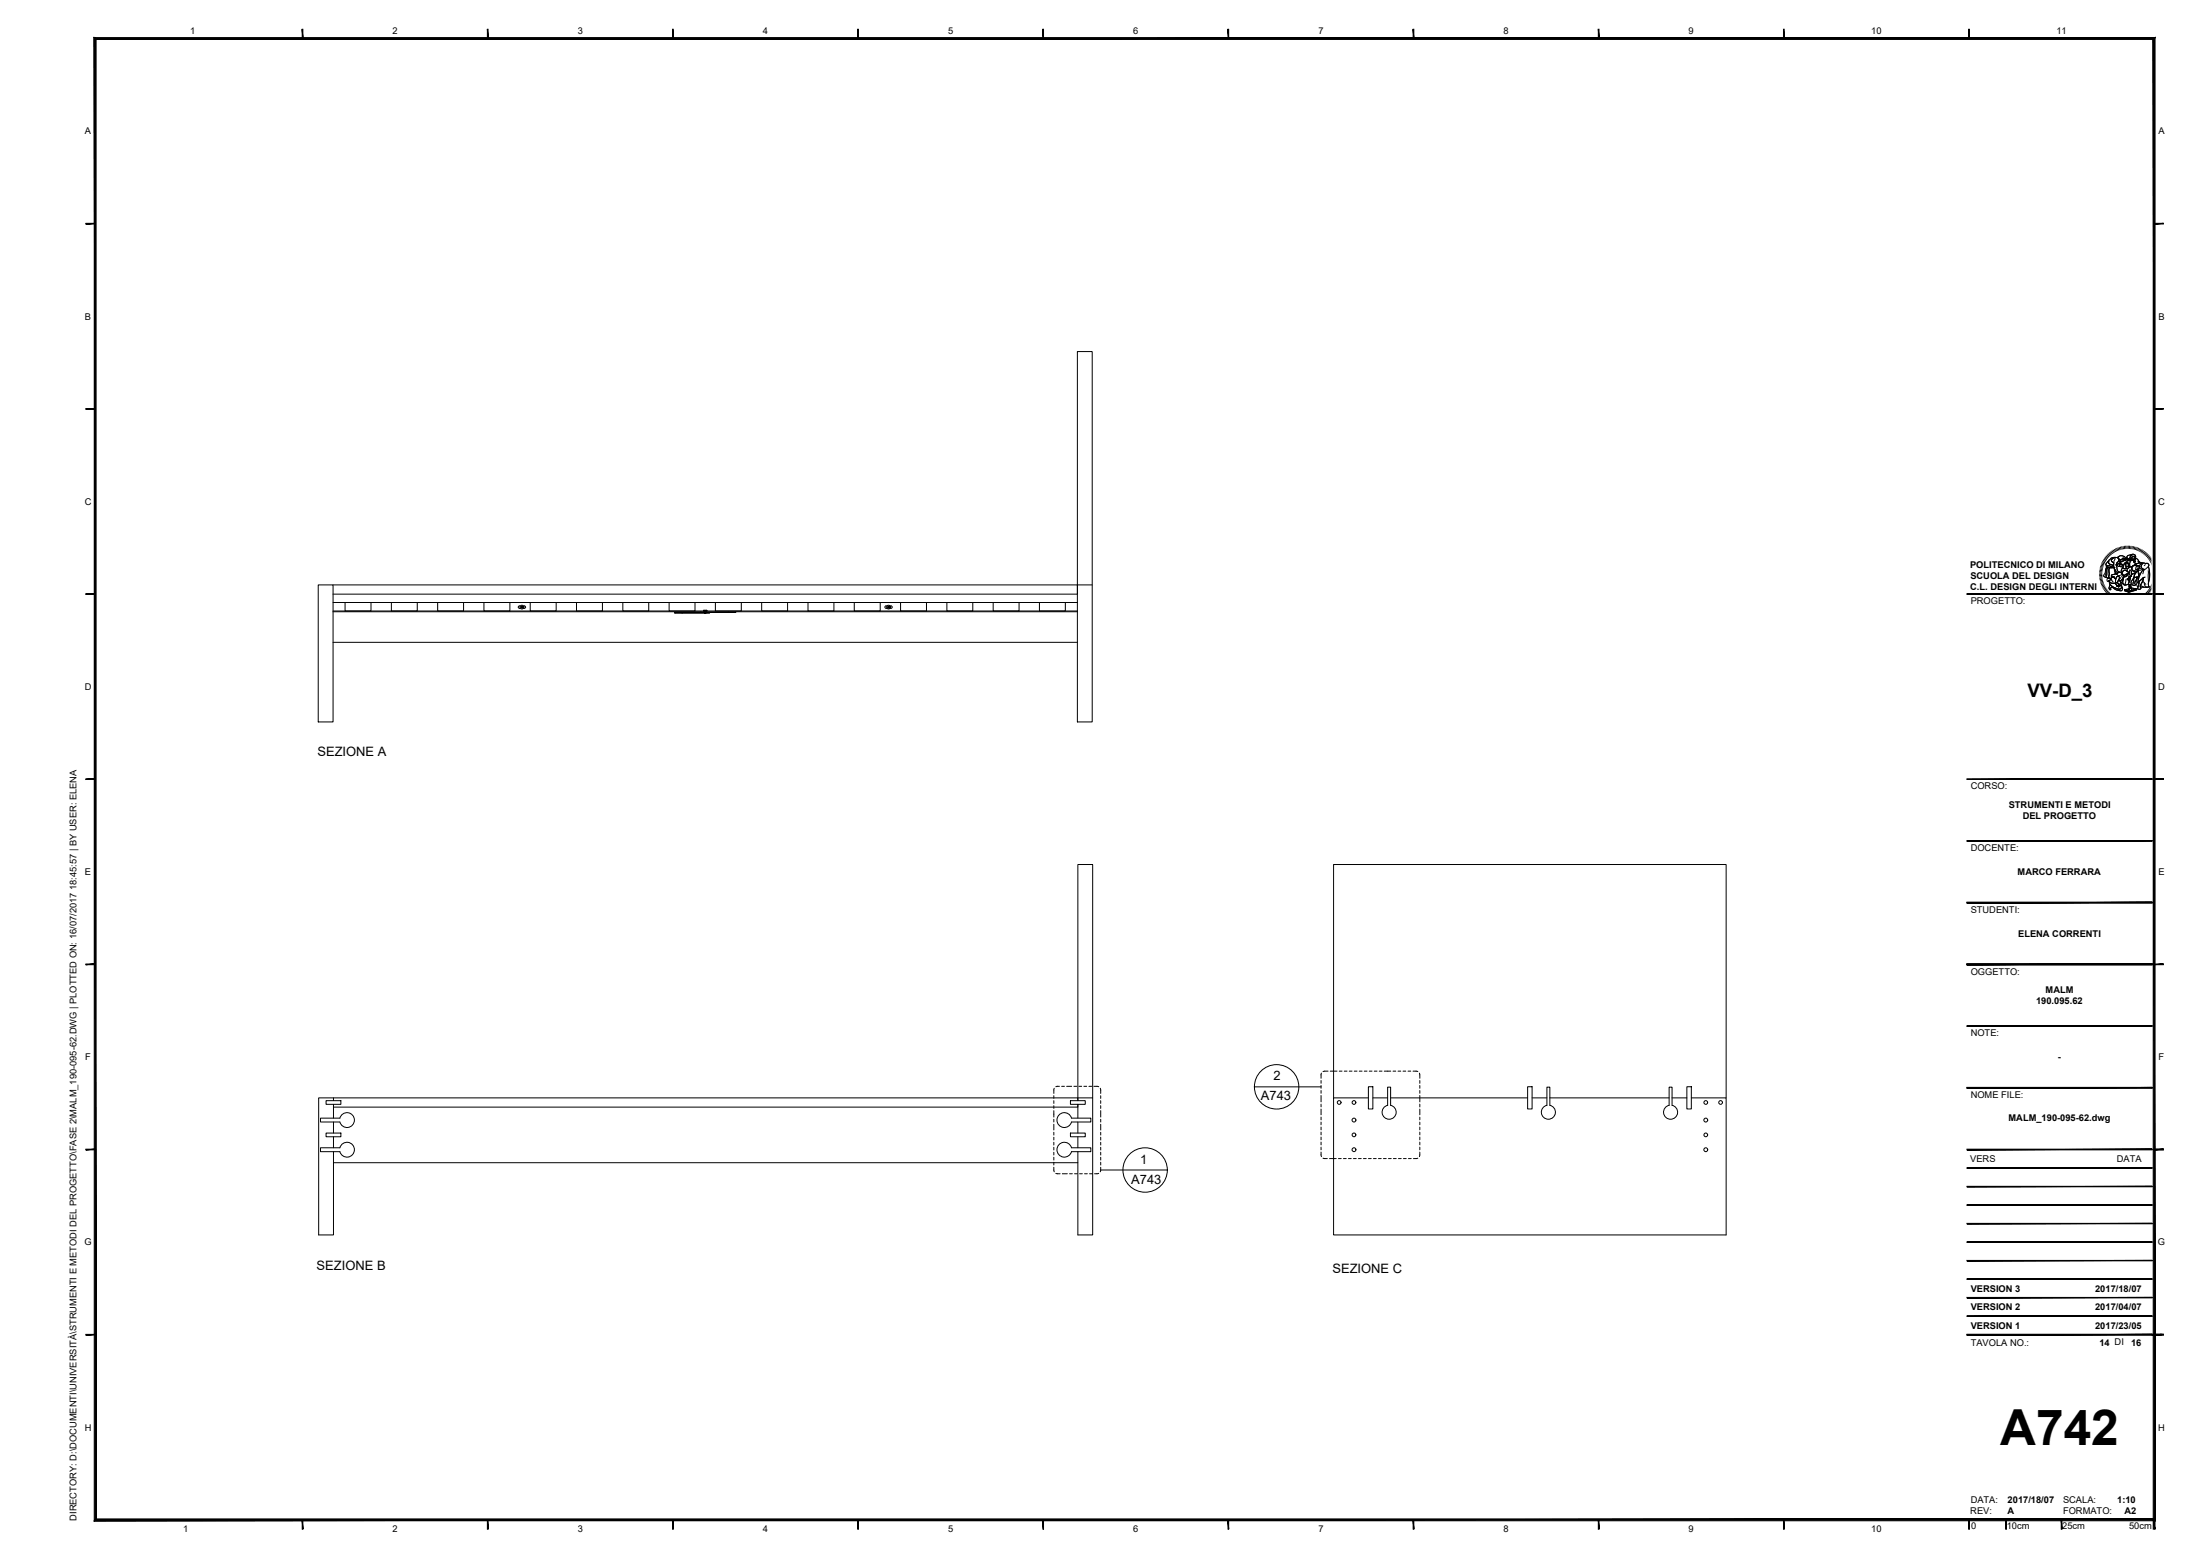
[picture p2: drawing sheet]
<svg xmlns="http://www.w3.org/2000/svg" width="594mm" height="420mm" viewBox="0 0 594 420" stroke-linecap="round" stroke-linejoin="round" font-family="sans-serif">
<!-- layer: elementi sezionati -->
<g fill="none" stroke="#000" stroke-width=".27">
<path d="M290.9 94.9h4v100h-4zM85.9 157.9h4v37h-4zM290.9 157.9h4M93.2 162.7h7v2.3h-7zM105.7 162.7h7v2.3h-7zM118.2 162.7h7v2.3h-7zM130.7 162.7h7v2.3h-7zM143.2 162.7h7v2.3h-7zM155.7 162.7h7v2.3h-7zM168.2 162.7h7v2.3h-7zM180.7 162.7h7v2.3h-7zM182.2 165.4h2v.2h-2z"/>
<path d="M184.2 165.4h5.1M189.3 165.2v.2h7.3M191.6 165.4v.2h-7.4M193.2 162.7h7v2.3h-7zM196.6 165.2v.2h2.1v-.2M205.7 162.7h7v2.3h-7zM218.2 162.7h7v2.3h-7zM230.7 162.7h7v2.3h-7zM243.2 162.7h7v2.3h-7zM255.7 162.7h7v2.3h-7zM268.2 162.7h7v2.3h-7zM280.7 162.7h7v2.3h-7z"/>
<path d="M90.1 297.2v-.7h-4.1v37h4.1v-22.5M90.1 296.5h201v.7v-63.8h4v100.1h-4v-22.5M90.1 299h201v-.8v3.7M90.1 298.2v3.7M291.1 296.5h4M360.1 296.5v-63.1h106v63.1M369.5 296.5h-9.4v37h106v-37h-9.4M370.7 296.5h4M375.5 296.5h37M413.7 296.5h4M418.5 296.5h32.2M451.5 296.5h4"/>
<path d="M90.1 303v3M90.1 307v2.9M90.1 314h201M291.1 303v3M291.1 307v2.9"/>
</g>
<!-- layer: Vano viti -->
<g fill="none" stroke="#000" stroke-width=".27">
<path d="M88 297.2h4.1v1h-4.1zM289.1 297.2h4v1h-4zM369.5 293.4h1.2v6h-1.2zM375.5 298.5a1.9 1.9 0 0 1 1.2 2.9 1.9 1.9 0 0 1-3.2 0 1.9 1.9 0 0 1 1.2-2.9v-4.9h.8v4.9M412.5 293.4h1.2v6h-1.2zM418.5 298.5a1.9 1.9 0 0 1 1.2 2.9 1.9 1.9 0 0 1-3.2 0 1.9 1.9 0 0 1 1.2-2.9v-4.9h.8v4.9M450.7 293.6h.8v4.9a1.9 1.9 0 0 1 1.2 2.9 1.9 1.9 0 0 1-3.2 0 1.9 1.9 0 0 1 1.2-2.9zM455.5 293.4h1.2v6h-1.2zM88 306h4.1v1h-4.1zM91.8 301.9h-5.3v1.1h5.3M91.8 309.9h-5.3v1.1h5.3M91.8 301.9a2 2 0 0 1 3.1-1.1 2 2 0 0 1 0 3.3 2 2 0 0 1-3.1-1.1"/>
<path d="M91.8 309.9a2 2 0 0 1 3.1-1.1 2 2 0 0 1 0 3.3 2 2 0 0 1-3.1-1.1M285.9 301.1a1.99 1.99 0 0 1 3.4 .8h5.3v1.1h-5.3a2 2 0 0 1-2.8 1.2 2 2 0 0 1-.6-3.1zM289.1 306h4v1h-4zM289.3 311a2 2 0 0 1-3 1.1 2 2 0 0 1 0-3.3 2 2 0 0 1 3 1.1h5.3v1.1h-5.3"/>
<circle cx="361.6" cy="297.7" r=".5"/>
<circle cx="365.6" cy="297.7" r=".5"/>
<circle cx="460.6" cy="297.7" r=".5"/>
<circle cx="464.6" cy="297.7" r=".5"/>
<circle cx="365.6" cy="310.4" r=".52"/>
<circle cx="365.6" cy="302.4" r=".52"/>
<circle cx="365.6" cy="306.4" r=".5"/>
<circle cx="460.6" cy="310.4" r=".52"/>
<circle cx="460.6" cy="302.4" r=".52"/>
<circle cx="460.6" cy="306.4" r=".5"/>
</g>
<!-- layer: simboli -->
<g fill="none" stroke="#000" stroke-width=".27">
<path d="M284.6 295.9v.7M284.6 297.2v.8M284.6 298.6v.7M284.6 299.9v1.7M284.7 293.9l-.1 1.4M286.1 293.3l-1 .1M286.7 293.3h.7M288 293.3h1.4M290 293.3h.7M291.3 293.3h.8M292.7 293.3h.7M294 293.3h.8"/>
<path d="M295.4 293.3l1.3 .1M297.1 293.9l.1 1.4M297.2 299.9v1.7M297.2 295.9v.7M297.2 297.2v.8M297.2 298.6v.7M338.7 293.5h18M356.7 299.5v1.5M356.7 295.8v1.7M356.7 291.8v.7M356.7 293.1v.8M356.7 294.5v.7"/>
<path d="M356.7 298.1v.8M356.8 289.8l-.1 1.4M358.6 289.2l-1.3 .2M359.2 289.2h1.8M361.6 289.2h.8M363 289.2h.7M364.3 289.2h.8M365.7 289.2h.7M367 289.2h.8M368.4 289.2h.7M369.7 289.2h.8M371.1 289.2h.7"/>
<path d="M372.4 289.2h.8M373.8 289.2h1.8M376.2 289.2h.7M377.5 289.2h.8M378.9 289.2h.7M380.2 289.2h.8M381.6 289.2l1.3 .2M383.3 289.8l.1 1.4M383.4 295.8v1.7M383.4 299.5v1.5M383.4 291.8v.7M383.4 293.1v.8"/>
<path d="M383.4 294.5v.7M383.4 298.1v.8M284.6 315.2l.1 1.2M284.6 303.6v1.5M284.6 302.2v.8M284.6 305.7v.8M284.6 307.1v.7M284.6 308.4v.8M284.6 309.8v.7M284.6 311.1v.8M284.6 312.5v.7M284.6 313.8v.8"/>
<path d="M285.1 316.8l1.2 .1M286.9 316.9h1.3M288.8 316.9h.8M290.2 316.9h.7M291.5 316.9h.8M292.9 316.9h.7M294.2 316.9h.8M296.7 316.8l-1.1 .1M297.2 303.6v1.5M297.2 315.9l-.1 .5M297.2 302.2v.8M297.2 305.7v.8"/>
<path d="M297.2 307.1v.7M297.2 308.4v.8M297.2 309.8v.7M297.2 311.1v.8M297.2 312.5v.7M297.2 313.8v.8M297.2 315.2v.7M297.2 315.9h18M356.7 311.1l.1 1.2M356.7 301.6v.8M356.7 303v.7M356.7 304.3v.8"/>
<path d="M356.7 305.7v.7M356.7 307v.8M356.7 308.4v.7M356.7 309.7v.8M357.3 312.7l1.1 .1M359 312.8h1.8M361.4 312.8h.8M362.8 312.8h.7M364.1 312.8h.8M365.5 312.8h.7M366.8 312.8h.8M368.2 312.8h.7"/>
<path d="M369.5 312.8h.8M370.9 312.8h.7M372.2 312.8h.8M373.6 312.8h.7M374.9 312.8h.8M376.3 312.8h.7M377.6 312.8h.8M379 312.8h.7M380.3 312.8h.8M382.9 312.7l-1.2 .1M383.4 311.1l-.1 1.2M383.4 301.6v.8"/>
<path d="M383.4 303v.7M383.4 304.3v.8M383.4 305.7v.7M383.4 307v.8M383.4 308.4v.7M383.4 309.7v.8"/>
<circle cx="344.7" cy="293.5" r="6"/>
<circle cx="309.2" cy="315.9" r="6"/>
</g>
<!-- layer: 0 -->
<g fill="none" stroke="#000" stroke-width=".27">
<path d="M89.9 157.9h201v2.5h-201M89.9 173.4h201M89.9 165.2h201M89.9 165h201M89.9 162.7h201M140.6 163.6l-.5 .1-.2 .2 .2 .3 .5 .1M140.7 163.9v.1M140.7 163.9h.1M140.7 164h.1M140.7 163.9h.2M140.7 164h.2M140.9 163.9h.1"/>
<path d="M140.9 164h.1M140.9 163.8v.1M140.9 164v.1M140.9 163.8h.1M140.9 164.1h.1M140.9 163.7h.1M141 163.8h.1M141 164.1h.1M141 163.8v.1M141 164v.1M141 163.9h.1M141 164h.1"/>
<path d="M141.1 164h.1M141.1 163.9h.1M141.1 163.9v.1M141.3 163.6l.5 .1 .1 .2-.1 .3-.5 .1M239.6 163.6l-.5 .1-.2 .2 .2 .3 .5 .1M239.7 163.9v.1M239.8 163.9h.1M239.8 164h.1M239.9 163.9h.1M239.9 164h.1M239.9 163.8v.1M239.9 164v.1"/>
<path d="M239.9 163.8h.1M239.9 164.1h.1M239.9 163.7h.1M240 163.8h.1M240 164.1h.1M240 163.8v.1M240 164v.1M240 163.9h.1M240 164h.1M240.1 164h.1M240.1 163.9h.1M240.1 163.9v.1"/>
<path d="M240.3 163.6l.5 .1 .1 .2-.1 .3-.5 .1"/>
<circle cx="140.9" cy="163.9" r=".5"/>
<circle cx="239.9" cy="163.9" r=".5"/>
</g>
<!-- layer: Viti -->
<g fill="none" stroke="#000" stroke-width=".27">
<path d="M190 164.8v.2h.9l-.9-.2M190 164.8h.9M190.3 165h.1M190.3 165.6h.3M190.3 165.6h.1M190.6 165.4h-.3M190.6 165.5h-.3M190.6 165l-.3 .1M190.6 165.1h-.3M190.6 165.2h-.3M190.6 165.3h-.3M190.6 165.5v.1"/>
<path d="M190.6 165h-.3"/>
</g>
<!-- layer: G-ANNO-LOGO -->
<g fill="none" stroke="#000" stroke-width=".27">
<path d="M566.9 155.1h.7M566.9 154.7l.7 .1M567 154.4h.6M567 154l.7 .1M567.1 153.7l.6 .1M567.1 153.3l.7 .2M567.2 153l.7 .1M567.3 152.6l.7 .2M567.5 152.3l.6 .2M567.6 151.9l.6 .3M567.6 155.4h-.7M567.6 155.7l-.6 .1"/>
<path d="M567.7 156l-.7 .1M567.7 156.4l-.6 .1M567.7 151.6l.7 .3M567.8 156.7l-.7 .1M567.9 157l-.7 .2M567.9 151.3l.6 .4M568 157.3l-.7 .2M568.1 157.6l-.7 .3M568.1 151l.6 .4M568.2 157.9l-.6 .3M568.3 150.7l.6 .4M568.3 158.2l-.6 .3"/>
<path d="M568.5 158.5l-.6 .3M568.5 150.4l.6 .4M568.6 158.8l-.5 .3M568.7 150.1l.6 .5M568.8 152.7h.1M568.8 152.7l.1 .5M568.8 159.1l-.5 .3M568.9 153.2l-.1-.5 .7 .1a.83 .83 0 0 0 1.2-.2l.1 .7M568.9 153.2h.1M569 149.9l.5 .5M569 153.2l-.3 .2-.3 1.3-.5 .7 .3 .3M569 153.2l-.3 .6-.1 1.3-.3 .7 .3 .1"/>
<path d="M569 153.2l1.8 .1M569 153.2h.1M569 159.3l-.5 .4M569.1 156.1h.1M569.1 156.1h.3M569.2 151.6l.2-.1v.3a.83 .83 0 0 0 .9 .8l.4 .1-.2 .1a.74 .74 0 0 1-1 0h-.3a.51 .51 0 0 1-.6-.4 .51 .51 0 0 1 .4-.6zM569.2 149.6l.5 .5M569.2 159.6l-.5 .4M569.2 153.3h.5l-.2 .5 .1 1.2-.1 1.1h-.2a.43 .43 0 0 1-.5-.1 .43 .43 0 0 1 .1-.6v-1.5zM569.2 157h.1M569.2 157h.1a.62 .62 0 0 1 .5-.4 .62 .62 0 0 1 .6 .3l.2 .2M569.2 153.3l-.2 .4-.1 1.6-.3 .6 .5 .2"/>
<path d="M569.4 151.5l-.5 .5a.44 .44 0 0 0-.2 .5 .44 .44 0 0 0 .5 .3h.5a.65 .65 0 0 0 1-.2M569.4 159.8l-.5 .5M569.5 156.8l.1 .4M569.5 156.8h.1M569.5 149.4l.4 .5M569.5 156.8v.1a1.2 1.2 0 0 0 1.8 .5M569.5 151.2l.6-.5 1.4-.2a1 1 0 0 0-1.3 1l.6 .4-.1 .7-.6-.1a.67 .67 0 0 1-.7-.7zM569.6 156.1h.1M569.6 157.2l.7 .3 1-.1M569.6 157.2l.1 .5 .7 .7 2 .9M569.6 157.2l.7 .3 1-.1 .1 .4 .3 .4-.1 .1 .3-.2 .2 .4-.1-.5 .3 .4M569.6 157.2l.1 .4 .5 .6 1.5 .8a.78 .78 0 0 0 .9 0 .78 .78 0 0 0 .3-.9l-.5-1.3-.3-.1-.3 .7 .8 .7-.4-.2 .1 .2"/>
<path d="M569.6 157.2h.1M569.7 153.3l-.2 .6v2.2M569.8 157.9l1.9 1.1a.86 .86 0 0 0 1.2-.5 .65 .65 0 0 1 .1 .9 .65 .65 0 0 1-.9 0l-1.1-.4a.61 .61 0 0 0-.5-.4 .61 .61 0 0 0-.6 .2l.1 .3-.3 .1a.84 .84 0 0 1 0-1.1zM569.8 149.2l.4 .5M569.8 157.9l-.1 .2a.85 .85 0 0 0 0 1.2l.3-.2-.2-.1a.49 .49 0 0 1 .5-.4 .49 .49 0 0 1 .5 .3l.9 .5a1.04 1.04 0 0 0 1.4-.2l-.1-.7M570 156.3a.51 .51 0 0 0-.8-.1 .51 .51 0 0 0 0 .8M570 148.9l.4 .6M570.3 148.7l.4 .6M570.4 150.9l.9-.3a.73 .73 0 0 1 .9 .5 .73 .73 0 0 1-.5 .9l-.3 .5 .2 .4a1.49 1.49 0 0 0 .5 1.5l.3 .1-.5 .1-.1 .4-.4-.1v-.5l-.6-1.1v-1.4a.62 .62 0 0 1-.5-.4 .62 .62 0 0 1 .1-.6zM570.5 155.6l.8 .8M570.6 155.7h.1M570.6 155.7l-.6 .5 .1 .4"/>
<path d="M570.6 155.7l.7 .7a.59 .59 0 0 1 .4-.8 .59 .59 0 0 1 .8 .5l-.4 .6 .3 .1M570.6 155.7l-.6 .5 .1 .4-.6 .2M570.6 155.7l.2 .2a.73 .73 0 0 1 .5 1v.5M570.6 148.5l.4 .6M570.7 152.7l-.6-.2a.67 .67 0 0 1-.7-.7l.1-.6 .5-.5 .8-.2a1.06 1.06 0 0 1 1.4 .7l-.3 .6a.92 .92 0 0 0-.3 1.4 1.1 1.1 0 0 0 .8 1.3l-.5 .1M570.8 153.3a1.05 1.05 0 0 0-1.3 .5l.1 2.3M570.8 153.3h.1M570.8 153.3l.6 1.1v.5l-.4 .2a.6 .6 0 0 0-.8 .7l.1 .1-.3 .4-.4-.2M570.9 148.4l.4 .6M571 153.6l.2 1.4M571.2 150.9l-.4 .9v1.3l.6 1.3-.1 .5 .4 .1 .2-.4M571.3 148.2l.2 .6"/>
<path d="M571.3 157.4h.1M571.3 157.4l.1 .4 .3 .3-.1 .2 .3-.2M571.3 157.4v-1a.59 .59 0 0 1 .4-.8 .59 .59 0 0 1 .8 .5l-.7 1.3 .8 .7-.5-.2 .2 .2M571.4 154.9l-.4 .2a.6 .6 0 0 0-.6 .1 .6 .6 0 0 0-.2 .6l.1 .1M571.5 150.5a1 1 0 0 0-1.3 1l.6 .4M571.6 148.1l.3 .6M571.7 155.7a.47 .47 0 0 1 .7 .1 .47 .47 0 0 1-.3 .7l-.3 .9 .8 .7-.4-.2 .1 .5-.3-.4 .1 .5-.2-.4-.3 .2 .1-.2-.4-.6v-1zM571.7 152.4a.57 .57 0 0 0 .8 .6M571.8 155.6h.1M571.8 150.6l.7-.5 1.1 .1a.3 .3 0 0 1 .3 .4 .3 .3 0 0 1-.4 .2l-.2-.1-.1 .2-.6 .2-.4-.1M571.8 150.6h.1M571.9 154.6l-.1 .4-.8 .1a.59 .59 0 0 0-.6 .1 .59 .59 0 0 0-.2 .6l.4-.1"/>
<path d="M571.9 154.6h.1M571.9 154.6l.5-.1 .5 .2M571.9 158.1h.1M571.9 147.9l.3 .7M572 150.4l1-.3 .8 .3a.23 .23 0 0 1 .1 .3 .23 .23 0 0 1-.2 .2l-.4-.2-.4 .4h-.4l-.7-.5zM572 158l.2 .5-.3-.4M572 158h.1M572 158l.3 .4v-.3M572.1 156.7l.3 .1M572.3 158.4h.1M572.3 147.8l.2 .6M572.3 158.1v.3"/>
<path d="M572.3 158.1h.1M572.4 154.5a1.3 1.3 0 0 1 1.1 1.1v.1M572.4 152.4h.9l-.2 .1a.38 .38 0 0 1-.4 .6 .38 .38 0 0 1-.3-.6zM572.4 152.1l-.7 .3a.59 .59 0 0 0 .8 .6 .33 .33 0 0 1-.1-.4 .33 .33 0 0 1 .3-.3M572.4 152.1h.1M572.4 152.1l.3 .2M572.4 156.8h.1M572.4 156.8l.4 1a.8 .8 0 0 1 0 1 .8 .8 0 0 1-.9 .3M572.4 152.1l-1 .4M572.5 152.1l.2 .2M572.6 151.8h.1M572.6 151.8l-.2 .3"/>
<path d="M572.6 155.4l-.8 .2M572.6 147.7l.2 .7M572.7 151.5l-.7 .1-.3 .3-.3 .6 1-.4M572.7 151.5h.1M572.7 151.5l-.1 .3M572.7 151.5l-.4 .5M572.7 152.3h.1M572.7 155l.7 .6M572.9 152.4a.34 .34 0 0 0-.5 .3 .34 .34 0 0 0 .5 .3 .34 .34 0 0 0 .2-.5l.2-.1-.6 .1M572.9 155.5l.2 .6-.1 .4M572.9 154.7h.1M572.9 154.7l.5 .7"/>
<path d="M572.9 154.7l.2-.4a.9 .9 0 0 1 1.3-.1l.2 .3a.27 .27 0 0 1 .2 .4 .27 .27 0 0 1-.5 .1l-.9 .4M572.9 147.6l.2 .7M573 154.5l.6-.5 .5 .1 .6 .4a.3 .3 0 0 1 0 .4 .3 .3 0 0 1-.4 .1l-.3 .1a.51 .51 0 0 1-.5 .3 .51 .51 0 0 1-.4-.4zM573 157.3l.8 .7M573 156.5h.1M573 156.5l-.6 .3M573.1 151.4l.1 .1M573.2 151l.2 .1M573.3 153.3a1.25 1.25 0 0 0-.5 1.3M573.3 156.7v1M573.3 147.5l.1 .7M573.3 157.7h.1"/>
<path d="M573.3 151.1h.1M573.4 151.4l-.3 .3-.5-.2-.5 .1M573.4 151.4h.1M573.4 155.4l1.1-.4-.1 .5-.5 .2zM573.4 155.4h.1M573.4 155.4l.1 .4M573.4 156.2l-.3 .9-.4 .4M573.5 155.7l-.1 .5-.4 .3M573.5 155.7h.1M573.5 155.7l-.2 1.1-.4 .5 .4 .4a.93 .93 0 0 0 1.4 .1h.1M573.5 155.8h.1M573.5 155.8l-.2 .5-.3 .2"/>
<path d="M573.5 155.5v.1M573.6 151.2l.8-.1a.31 .31 0 0 1 .2 .5 .32 .32 0 0 1-.6-.2zM573.6 147.5l.1 .7M573.7 150.9l-.3 .5M573.7 150.9l-.4-.3-.5 .5-.7-.2-.1 .7M573.7 150.9h.1M573.7 150.9l-.2 .5-.4 .3-.5-.2-.6 .1M573.7 152.1l.4-.2h.5l.5 1.1a.23 .23 0 0 1-.2 .3 .23 .23 0 0 1-.3-.2 .23 .23 0 0 1 .3-.3l-.2-.7a.43 .43 0 0 0-.7-.1 .43 .43 0 0 0 0 .7v.1a.47 .47 0 0 1 .1 .7 .47 .47 0 0 1-.8-.1l-.1-.2zM573.8 159.3l1.9-.5 1.2 .2-2 .6zM573.8 159.3l1.1 .3-.1 .3-1.1-.3zM573.8 159.3h.1M574 153.6h.1"/>
<path d="M574 147.5l.1 .6M574 152l.6 .1 .2 .5a.64 .64 0 0 1-.1 .7 .64 .64 0 0 1-.6 .2l-.2-1.2zM574.1 151.1h.1M574.1 151.1v-.3a.51 .51 0 0 1 .6 0 .51 .51 0 0 1 .2 .4l-.2 .2-.2-.3-.1 .1M574.1 151.1l.3 .1M574.1 151.1v-.3a.51 .51 0 0 1 .6 0 .51 .51 0 0 1 .2 .4l-.2 .2M574.1 155.5v.1M574.1 156.4l-.3 1.6 1-.2M574.2 155.2l.1 .1M574.2 155.4l.1 .1M574.2 155.2v.1M574.3 152.3h.1"/>
<path d="M574.3 152.2l-.1 .1M574.4 147.4v.7M574.4 151.2h.1M574.4 151.2l-.3-.1-.5 .1 .3 .1a.37 .37 0 0 0 .4 .3 .37 .37 0 0 0 .3-.4l-.2-.2 .1 .3M574.5 156.3l.2 .1 .3-.6 .4-.2-.5 1.3v-.4l-.2 .1zM574.5 153.6v.6M574.5 155l-.2 .5a.5 .5 0 0 1-.8-.1M574.5 152.1l.3 .3-.1 .1M574.7 152.2a.43 .43 0 0 0-.7-.2 .43 .43 0 0 0 0 .7 .52 .52 0 0 1 0 .9 .52 .52 0 0 1-.8-.4l.4-1.1 .7-.3 .5 .3 .3 .9a.23 .23 0 0 1-.2 .3 .23 .23 0 0 1-.2-.3M574.7 147.4v.7M574.8 152.6h-.2M574.8 152.4a.42 .42 0 0 1-.1 .6 .42 .42 0 0 1-.6-.1"/>
<path d="M574.8 153.2l-.3 .3h-.4M574.8 157.8h.1M574.8 159.7h.1M574.9 159.6l2-.6v.3l-2 .6zM574.9 159.6v.3M574.9 152.4l.1 .4M574.9 152.4h.1M574.9 151.3l.1-.1a.9 .9 0 0 1-.1 1.2M574.9 151.3h.1M574.9 159l.8-.2 1.2 .2-2 .6-1.1-.3v.2l1.1 .4 2-.6v-.3M574.9 159h.1M574.9 151.3l.2-.1 .1 .4-.2 .8"/>
<path d="M574.9 159l-1.1 .3M575 155.8h.1M575 155.8l-.2 .5-.4 .1 .3 .2 .2-.1v.4l.2-.2-.3 1.1M575 156.4l-.1 .5 .2-.2M575 155.8l-.2 .2a.22 .22 0 0 1 0 .3 .22 .22 0 0 1-.3 0l.2 .3 .2-.1M575 158.5h.1M575 150.8l.1 .4M575.1 147.5l-.1 .6M575.1 156.2l-.1 .2-.1-.2M575.1 153.8l-.1 1.4M575.1 153.1l.5 .2M575.2 157.9l.2-.1 .1 1.1-.2-.6-.4 .7z"/>
<path d="M575.2 157.9l.2-.1 .2 1.4-.3-.9-.5 1.1zM575.3 155l-.4 .4v.4M575.4 155.6h.1M575.4 155.6l-.4 .2M575.4 153.9l-.4 .9M575.4 147.5l-.1 .7M575.4 149.9l-.2 .7 .1 .9 .2-.1v-.6a.59 .59 0 0 1 .8-.5l.2 .4-.2 .4-.1 .7 .2-.2M575.4 149.9h.1M575.4 149.9l.5-.2 .7 .2 .1 1-.3 .7M575.4 149.9h-.5a.63 .63 0 0 0-.6 .8l.6 .3v.3M575.4 149.9l-.2 .7 .1 .9 .2-.1v-.5M575.4 149.9l-.2 .7 .1 .9 .2-.1v-.6a.61 .61 0 0 1 .8-.5l.2 .4-.3 1 .1 .1 .1-.2"/>
<path d="M575.4 149.9h-.5a.62 .62 0 0 0-.6 .7M575.5 150.9h.1M575.5 150.9a.4 .4 0 0 0 .3 .4 .4 .4 0 0 0 .4-.2v.7l.2-.2M575.5 150.9l.3 .4 .4-.2M575.7 153l.2-.1a1.55 1.55 0 0 1 1.8 .2l-.1 .6a1.26 1.26 0 0 1-1.1 .7l-.8-.5zM575.7 150.6l.2 .1M575.7 155l.9-.1-.7 1.6a1.5 1.5 0 0 0-.5 1.4h-.2l-.3 .6-.1-1zM575.7 155l-.9 2.5 .2 1M575.7 150.4l.3-.1a.25 .25 0 0 1 .4-.1 .25 .25 0 0 1 .1 .3l-.2 .6a.39 .39 0 0 1-.5 .2 .39 .39 0 0 1-.3-.4zM575.8 151.1h.1M575.8 154a.63 .63 0 0 0-.1 1l.9-.2 .5-.6M575.8 147.5l-.1 .7"/>
<path d="M575.8 150.7h.1M575.8 154l-.1-1-.7-.2 .1 .3-.5 .4h-1.1l-.3-.2-.2 .3-.2 1 .2 .1 .5-.7 .6 .1 .5 .2v.2a.28 .28 0 0 1 .2 .4 .28 .28 0 0 1-.3 .2l-.1 .4-.4 .2-.6-.4M575.8 154h.1M575.8 154a.66 .66 0 0 0-.1 1l-.3 .6M575.9 151h.1M576.1 147.6l-.1 .7M576.1 150.8l.3 .1M576.2 156.1h.1M576.2 156l.8-.1-.5 1.3 .2 .7-.3 .2-.5-.2zM576.2 150.9h.1M576.2 156l.8-.1-.1 .7-.4 .6 .2 .7-.4 .2-.4-.2zM576.4 151.6h.1"/>
<path d="M576.4 151.6l.2-.9 .7 .5 .3 .5M576.4 151.6v.3a.48 .48 0 0 0 .4 .4 .48 .48 0 0 0 .5-.2l.5-.1-.2-.3M576.4 151.6l.4 .7-.3 .3M576.4 151.6l.4 .7M576.4 154.1l.1 .1M576.5 147.7l-.2 .6M576.5 152.6h.3M576.5 152.6h.1M576.5 152.6l-.8 .4M576.6 154.9l-.7 1.6a1.5 1.5 0 0 0-.5 1.4M576.6 154.1h-.3M576.7 150.7l.6 .5 .3 .5"/>
<path d="M576.7 154.4h-.1M576.8 152.6l.9 .4M576.8 152.6h.1M576.8 147.8l-.2 .6M577 155.9h.1M577.1 154.2l-.6 .7-.3 1.1 .8-.1M577.1 154.2h.1M577.1 154.2l.2-.3 .2 .1-.1 .8a.7 .7 0 0 1-.3 1l-.1 .1M577.2 147.9l-.3 .6M577.2 153.7l-.1 .4M577.2 152.8h.4l.1 .4M577.3 151.6l.5 .4"/>
<path d="M577.4 155.8l-.4 .1M577.4 157.2l-.1 .3 .3 .1M577.5 148l-.3 .6M577.5 154v1.3l-.3 .9a1.83 1.83 0 0 0-.1 2.1l.2 .1M577.6 151.7h.1M577.7 157l1.1-1.1-.5 1.7a1.28 1.28 0 0 0-.2 1.4l-.2 .1a.41 .41 0 0 1-.6-.1 .41 .41 0 0 1 .1-.5zM577.7 153h.1M577.7 153a1.04 1.04 0 0 1 .6-1 1.04 1.04 0 0 1 1.1 .2 .56 .56 0 0 1 .8 .2 .56 .56 0 0 1-.2 .7l-.3 .3a1.09 1.09 0 0 1-2-.2M577.7 153.2l-.4 .6a.7 .7 0 0 1-.5 .6 .7 .7 0 0 1-.8-.2 .75 .75 0 0 1 0-1.3l.5-.2a.34 .34 0 0 1 .4 .2 .34 .34 0 0 1-.2 .5l.1 .1a.22 .22 0 0 0 .1 .3 .22 .22 0 0 0 .3-.2l.2-.3-.2-.5-.6-.2-.9 .4v.5M577.8 154.7v.6M577.8 152h.1M577.8 148.2l-.3 .6"/>
<path d="M578.1 148.3l-.3 .6M578.2 153.9l-.9 .1M578.3 158.1l.5 .4M578.4 152a2.35 2.35 0 0 0-1.9 .6M578.4 152h.1M578.4 152l-.7 1M578.5 148.5l-.4 .6M578.5 152a2.49 2.49 0 0 0-2 .5v.1M578.6 156.9l.8 .9M578.7 153.9a6.7 6.7 0 0 0-1.4 3.4l1.5-1.4M578.7 152a.92 .92 0 0 0-.5 1.1 .92 .92 0 0 0 .9 .7M578.7 152l.6 .1a.62 .62 0 0 1 .7 .1 .62 .62 0 0 1 .2 .7l.2 1.1a8.1 8.1 0 0 1-.3 3.7l.3 .8h-1.9a.45 .45 0 0 1-.6-.2 .45 .45 0 0 1 .3-.6l.6-1.8-1.5 1.4a5.9 5.9 0 0 1 1.5-3.4l.3-.1a.93 .93 0 0 1-.9-.7 .93 .93 0 0 1 .5-1.1z"/>
<path d="M578.8 148.7l-.4 .5M578.8 155.9h.1M578.8 156l-.5 1.6a1.3 1.3 0 0 0-.2 1.4l-.2 .1a.45 .45 0 0 1-.6-.1 .45 .45 0 0 1 .1-.6l.3-1.4M578.9 153.9l-.3 1.1M579 157.4l.2 .7 .5 .5M579.1 148.9l-.4 .5M579.3 155.8l-.5 .1M579.3 152.5l-.3 .3M579.3 149.1l-.4 .5M579.6 159.9l.5 .5M579.6 149.3l-.4 .5M579.7 158.6h.1"/>
<path d="M579.8 159.7l.5 .5M579.9 149.6l-.5 .5M580 159.5l.6 .4M580.1 154.1l.1 3.3M580.1 149.8l-.5 .5M580.1 153a9.5 9.5 0 0 1 0 4.9l.3 .6h-2.4M580.2 159.2l.6 .4M580.4 150.1l-.5 .4M580.4 158.9l.6 .4M580.6 158.7l.6 .3M580.6 150.4l-.5 .4M580.7 158.4l.6 .3"/>
<path d="M580.8 150.6l-.5 .4M580.9 158.1l.6 .3M581 150.9l-.6 .4M581 157.8l.7 .2M581.1 157.5l.7 .2M581.2 151.2l-.6 .4M581.3 157.2l.6 .2M581.3 156.9l.7 .1M581.4 151.6l-.6 .3M581.4 156.5l.7 .2M581.5 156.2l.6 .1M581.5 155.9l.7 .1"/>
<path d="M581.5 151.9l-.6 .3M581.6 155.6h.6M581.6 155.3h.6M581.7 152.2l-.7 .3M581.8 152.5l-.6 .3M581.9 152.9l-.6 .2M582 153.2l-.7 .2M582.1 153.6l-.7 .1M582.2 153.9l-.7 .1M582.2 154.3h-.7M582.2 154.6l-.6 .1M582.2 155h-.6"/>
<path d="M569.7 160.1l-.5 .4M569.9 160.3l-.5 .5M570.1 160.5l-.4 .5M570.4 160.7l-.4 .5M570.7 160.9l-.4 .5M570.9 161.1l-.3 .5M571.2 161.2l-.3 .6M571.5 161.4l-.3 .6M571.8 161.5l-.3 .6M572.1 161.6l-.2 .7M572.4 161.7l-.2 .7M572.7 161.8l-.2 .7"/>
<path d="M573 161.9l-.1 .7M573.4 162l-.2 .6M573.7 162l-.1 .7M574 162.1v.6M574.3 162.1v.7M574.7 162.1v.7M575 162.1v.6M575.3 162l.1 .7M575.6 162l.1 .7M576 161.9l.1 .7M576.3 161.9l.1 .6M576.6 161.8l.2 .6"/>
<path d="M576.9 161.7l.2 .6M577.2 161.6l.2 .6M577.5 161.4l.3 .7M577.8 161.3l.3 .6M578.1 161.1l.3 .6M578.3 161l.4 .5M578.6 160.8l.4 .5M578.9 160.6l.4 .5M579.1 160.4l.5 .5M579.4 160.2l.4 .5"/>
</g>
<!-- layer: G-ANNO-TTLB -->
<g fill="#fff" stroke="#fff" stroke-width=".27">
<path d="M556.2 160.4l30.7 4.3-5.7-4.3zM556.2 160.4l30.7 4.3h-30.7z"/>
<path d="M581.2 145.9h5.7l-5.7 14.5zM586.9 145.9l-5.7 14.5 5.7 4.3z"/>
</g>
<path d="M556.2 160.4h25v-14.5h5.7v18.8h-30.7z" fill="none" stroke="#fff" stroke-width=".27"/>
<g fill="#000" stroke="#000" stroke-width=".27">
<path d="M25.4 10.2l.5 400v-399.5zM25.4 10.2l.5 400-.5 .4zM25.9 410.2l-.5 .4 556-.4zM25.4 410.6l556-.4 .5 .4zM581.4 10.7v399.5l.5 .4zM581.4 10.7l.5-.5v400.4zM25.9 10.7h555.5l.5-.5zM25.4 10.2h556.5l-556 .5z"/>
<path d="M81.6 7.9l.2 2.5v-2.5zM81.6 7.9l.2 2.5h-.2z"/>
<path d="M131.6 7.9l.2 2.5v-2.5zM131.6 7.9l.2 2.5h-.2z"/>
<path d="M181.6 7.9l.2 2.5v-2.5zM181.6 7.9l.2 2.5h-.2z"/>
<path d="M231.6 7.9l.2 2.5v-2.5zM231.6 7.9l.2 2.5h-.2z"/>
<path d="M281.6 7.9l.2 2.5v-2.5zM281.6 7.9l.2 2.5h-.2z"/>
<path d="M331.6 7.9l.2 2.5v-2.5zM331.6 7.9l.2 2.5h-.2z"/>
<path d="M381.6 7.9l.2 2.5v-2.5zM381.6 7.9l.2 2.5h-.2z"/>
<path d="M431.6 7.9l.2 2.5v-2.5zM431.6 7.9l.2 2.5h-.2z"/>
<path d="M481.6 7.9l.2 2.5v-2.5zM481.6 7.9l.2 2.5h-.2z"/>
<path d="M531.6 7.9l.2 2.5v-2.5zM531.6 7.9l.2 2.5h-.2z"/>
<path d="M23.2 60.5h2.5v-.2zM23.2 60.3h2.5l-2.5 .2z"/>
<path d="M581.7 60.5h2.5v-.2zM581.7 60.3h2.5l-2.5 .2z"/>
<path d="M23.2 110.5h2.5v-.2zM23.2 110.3h2.5l-2.5 .2z"/>
<path d="M581.7 110.5h2.5v-.2zM581.7 110.3h2.5l-2.5 .2z"/>
<path d="M23.2 160.5h2.5v-.2zM23.2 160.3h2.5l-2.5 .2z"/>
<path d="M531.2 160.5h50v-.2zM531.2 160.3h50l-50 .2z"/>
<path d="M581.7 160.5h2.5v-.2zM581.7 160.3h2.5l-2.5 .2z"/>
<path d="M23.2 210.5h2.5v-.2zM23.2 210.3h2.5l-2.5 .2z"/>
<path d="M531.2 210.5h50v-.2zM531.2 210.3h50l-50 .2z"/>
<path d="M581.7 210.5h2.5v-.2zM581.7 210.3h2.5l-2.5 .2z"/>
<path d="M531.2 227.2h50v-.2zM531.2 227h50l-50 .2z"/>
<path d="M531.2 243.6v.2l50-.2zM531.2 243.8l50-.2v.2z"/>
<path d="M531.2 243.8h50v-.2zM531.2 243.6h50l-50 .2z"/>
<path d="M23.2 260.5h2.5v-.2zM23.2 260.3h2.5l-2.5 .2z"/>
<path d="M531.2 260.3v.2l50-.2zM531.2 260.5l50-.2v.2z"/>
<path d="M531.2 260.3v.2l50-.2zM531.2 260.5l50-.2v.2z"/>
<path d="M531.2 277v.2l50-.2zM531.2 277.2l50-.2v.2z"/>
<path d="M531.2 260.3v.2l50-.2zM531.2 260.5l50-.2v.2z"/>
<path d="M531.2 260.3v.2l50-.2zM531.2 260.5l50-.2v.2z"/>
<path d="M581.7 260.5h2.5v-.2zM581.7 260.3h2.5l-2.5 .2z"/>
<path d="M531.2 293.6v.2l50-.2zM531.2 293.8l50-.2v.2z"/>
<path d="M531.2 293.6v.2l50-.2zM531.2 293.8l50-.2v.2z"/>
<path d="M23.2 310.5h2.5v-.2zM23.2 310.3h2.5l-2.5 .2z"/>
<path d="M531.2 315.3h50zM531.2 315.5l50-.2z"/>
<path d="M531.2 310.3v.2l50-.2zM531.2 310.5l50-.2v.2z"/>
<path d="M581.7 310.5h2.5v-.2zM581.7 310.3h2.5l-2.5 .2z"/>
<path d="M581.7 310.5h2.5v-.2zM581.7 310.3h2.5l-2.5 .2z"/>
<path d="M531.2 335.3h50zM531.2 335.5l50-.2z"/>
<path d="M531.2 330.3h50zM531.2 330.5l50-.2z"/>
<path d="M531.2 325.3h50zM531.2 325.5l50-.2z"/>
<path d="M531.2 320.3h50zM531.2 320.5l50-.2z"/>
<path d="M531.2 355.3h50zM531.2 355.5l50-.2z"/>
<path d="M531.2 350.3h50zM531.2 350.5l50-.2z"/>
<path d="M531.2 345.3h50zM531.2 345.5l50-.2z"/>
<path d="M531.2 340.3h50zM531.2 340.5l50-.2z"/>
<path d="M23.2 360.5h2.5v-.2zM23.2 360.3h2.5l-2.5 .2z"/>
<path d="M531.2 360.3v.2l50-.2zM531.2 360.5l50-.2v.2z"/>
<path d="M531.2 360.3v.2l50-.2zM531.2 360.5l50-.2v.2z"/>
<path d="M581.2 360.5h2.5v-.2zM581.2 360.3h2.5l-2.5 .2z"/>
<path d="M581.2 360.5h2.5v-.2zM581.2 360.3h2.5l-2.5 .2z"/>
<path d="M581.7 360.5h2.5v-.2zM581.7 360.3h2.5l-2.5 .2z"/>
<path d="M581.7 360.5h2.5v-.2zM581.7 360.3h2.5l-2.5 .2z"/>
<path d="M81.6 410.4l.2 2.5v-2.5zM81.6 410.4l.2 2.5h-.2z"/>
<path d="M131.6 410.4l.2 2.5v-2.5zM131.6 410.4l.2 2.5h-.2z"/>
<path d="M181.6 410.4l.2 2.5v-2.5zM181.6 410.4l.2 2.5h-.2z"/>
<path d="M231.6 410.4l.2 2.5v-2.5zM231.6 410.4l.2 2.5h-.2z"/>
<path d="M281.6 410.4l.2 2.5v-2.5zM281.6 410.4l.2 2.5h-.2z"/>
<path d="M331.6 410.4l.2 2.5v-2.5zM331.6 410.4l.2 2.5h-.2z"/>
<path d="M381.6 410.4l.2 2.5v-2.5zM381.6 410.4l.2 2.5h-.2z"/>
<path d="M431.6 410.4l.2 2.5v-2.5zM431.6 410.4l.2 2.5h-.2z"/>
<path d="M481.6 410.4l.2 2.5v-2.5zM481.6 410.4l.2 2.5h-.2z"/>
<path d="M531.6 410.4v2.5h.2zM531.6 410.4h.2v2.5z"/>
<path d="M541.6 410.4l.2 2.5v-2.5zM541.6 410.4l.2 2.5h-.2z"/>
<path d="M556.6 410.4l.2 2.5v-2.5zM556.6 410.4l.2 2.5h-.2z"/>
<path d="M581.4 410.4l.5 2.5v-2.5zM581.4 410.4l.5 2.5h-.5z"/>
</g>
<text font-size="13.4" x="540.1" y="390.2">A742</text>
<text font-size="5" x="547.5" y="188.1">VV-D_3</text>
<g font-size="3.5">
<text x="85.7" y="204.2">SEZIONE A</text>
<text x="343.9" y="291.8">2</text>
<text x="340.5" y="297.1">A743</text>
<text x="307.9" y="314.2">1</text>
<text x="305.5" y="319.6">A743</text>
<text x="85.5" y="342.9">SEZIONE B</text>
<text x="359.8" y="343.8">SEZIONE C</text>
</g>
<g font-size="2.5">
<text x="51.3" y="9.2">1</text>
<text x="106" y="9.2">2</text>
<text x="156" y="9.2">3</text>
<text x="206" y="9.2">4</text>
<text x="256" y="9.2">5</text>
<text x="306" y="9.2">6</text>
<text x="356" y="9.2">7</text>
<text x="406" y="9.2">8</text>
<text x="456" y="9.2">9</text>
<text x="505.3" y="9.2">10</text>
<text x="555.3" y="9.2">11</text>
<text x="23" y="36.3">A</text>
<text x="582.8" y="36.3">A</text>
<text x="23" y="86.3">B</text>
<text x="582.8" y="86.3">B</text>
<text x="22.9" y="136.3">C</text>
<text x="582.8" y="136.3">C</text>
<text x="532" y="153.3">POLITECNICO DI MILANO</text>
<text x="532" y="159.4">C.L. DESIGN DEGLI INTERNI</text>
<text x="532.1" y="156.4">SCUOLA DEL DESIGN</text>
<text x="532.2" y="163.2">PROGETTO:</text>
<text x="22.9" y="186.3">D</text>
<text x="582.8" y="186.3">D</text>
<text x="532.2" y="213.2">CORSO:</text>
<text x="542.4" y="218.1">STRUMENTI E METODI</text>
<text x="546.2" y="221.1">DEL PROGETTO</text>
<text x="532.2" y="229.9">DOCENTE:</text>
<text x="23" y="236.3">E</text>
<text x="544.8" y="236.3">MARCO FERRARA</text>
<text x="582.8" y="236.3">E</text>
<text x="532.2" y="246.5">STUDENTI:</text>
<text x="545" y="253">ELENA CORRENTI</text>
<text x="532.2" y="263.2">OGGETTO:</text>
<text x="552.4" y="268.1">MALM</text>
<text x="549.8" y="271.1">190.095.62</text>
<text x="532.2" y="279.8">NOTE:</text>
<text x="23" y="286.3">F</text>
<text x="555.7" y="286.3">-</text>
<text x="582.9" y="286.3">F</text>
<text x="532.2" y="296.5">NOME FILE:</text>
<text x="542.4" y="302.7">MALM_190-095-62.dwg</text>
<text x="532" y="313.8">VERS</text>
<text x="571.6" y="313.8">DATA</text>
<text x="22.8" y="336.3">G</text>
<text x="582.7" y="336.3">G</text>
<text x="532.2" y="353.8">VERSION 2</text>
<text x="532.2" y="348.8">VERSION 3</text>
<text x="565.8" y="353.8">2017/04/07</text>
<text x="565.8" y="348.8">2017/18/07</text>
<text x="532.2" y="358.8">VERSION 1</text>
<text x="565.8" y="358.8">2017/23/05</text>
<text x="532.2" y="363.3">TAVOLA NO.:</text>
<text x="566.9" y="363.3">14 DI</text>
<text x="575.5" y="363.3">16</text>
<text x="22.9" y="386.3">H</text>
<text x="582.8" y="386.3">H</text>
<text x="532.2" y="405.9">DATA:</text>
<text x="542.1" y="405.8">2017/18/07</text>
<text x="557.1" y="405.8">SCALA:</text>
<text x="571.7" y="405.8">1:10</text>
<text x="20.7" y="410.6" transform="rotate(-90 20.7 410.6)">DIRECTORY: D:\DOCUMENTI\UNIVERSITÀ\STRUMENTI E METODI DEL PROGETTO\FASE 2\MALM_190-095-62.DWG | PLOTTED ON: 16/07/2017 18:45:57 | BY USER: ELENA</text>
<text x="49.5" y="413.8">1</text>
<text x="106" y="413.8">2</text>
<text x="156" y="413.8">3</text>
<text x="206" y="413.8">4</text>
<text x="256" y="413.8">5</text>
<text x="306" y="413.8">6</text>
<text x="356" y="413.8">7</text>
<text x="406" y="413.8">8</text>
<text x="456" y="413.8">9</text>
<text x="505.3" y="413.8">10</text>
<text x="532.1" y="408.8">REV:</text>
<text x="532.3" y="412.9">0</text>
<text x="541.9" y="412.9">10cm</text>
<text x="542.1" y="408.8">A</text>
<text x="556.9" y="412.9">25cm</text>
<text x="557.1" y="408.8">FORMATO:</text>
<text x="573.7" y="408.8">A2</text>
<text x="574.9" y="412.9">50cm</text>
</g>
</svg>
